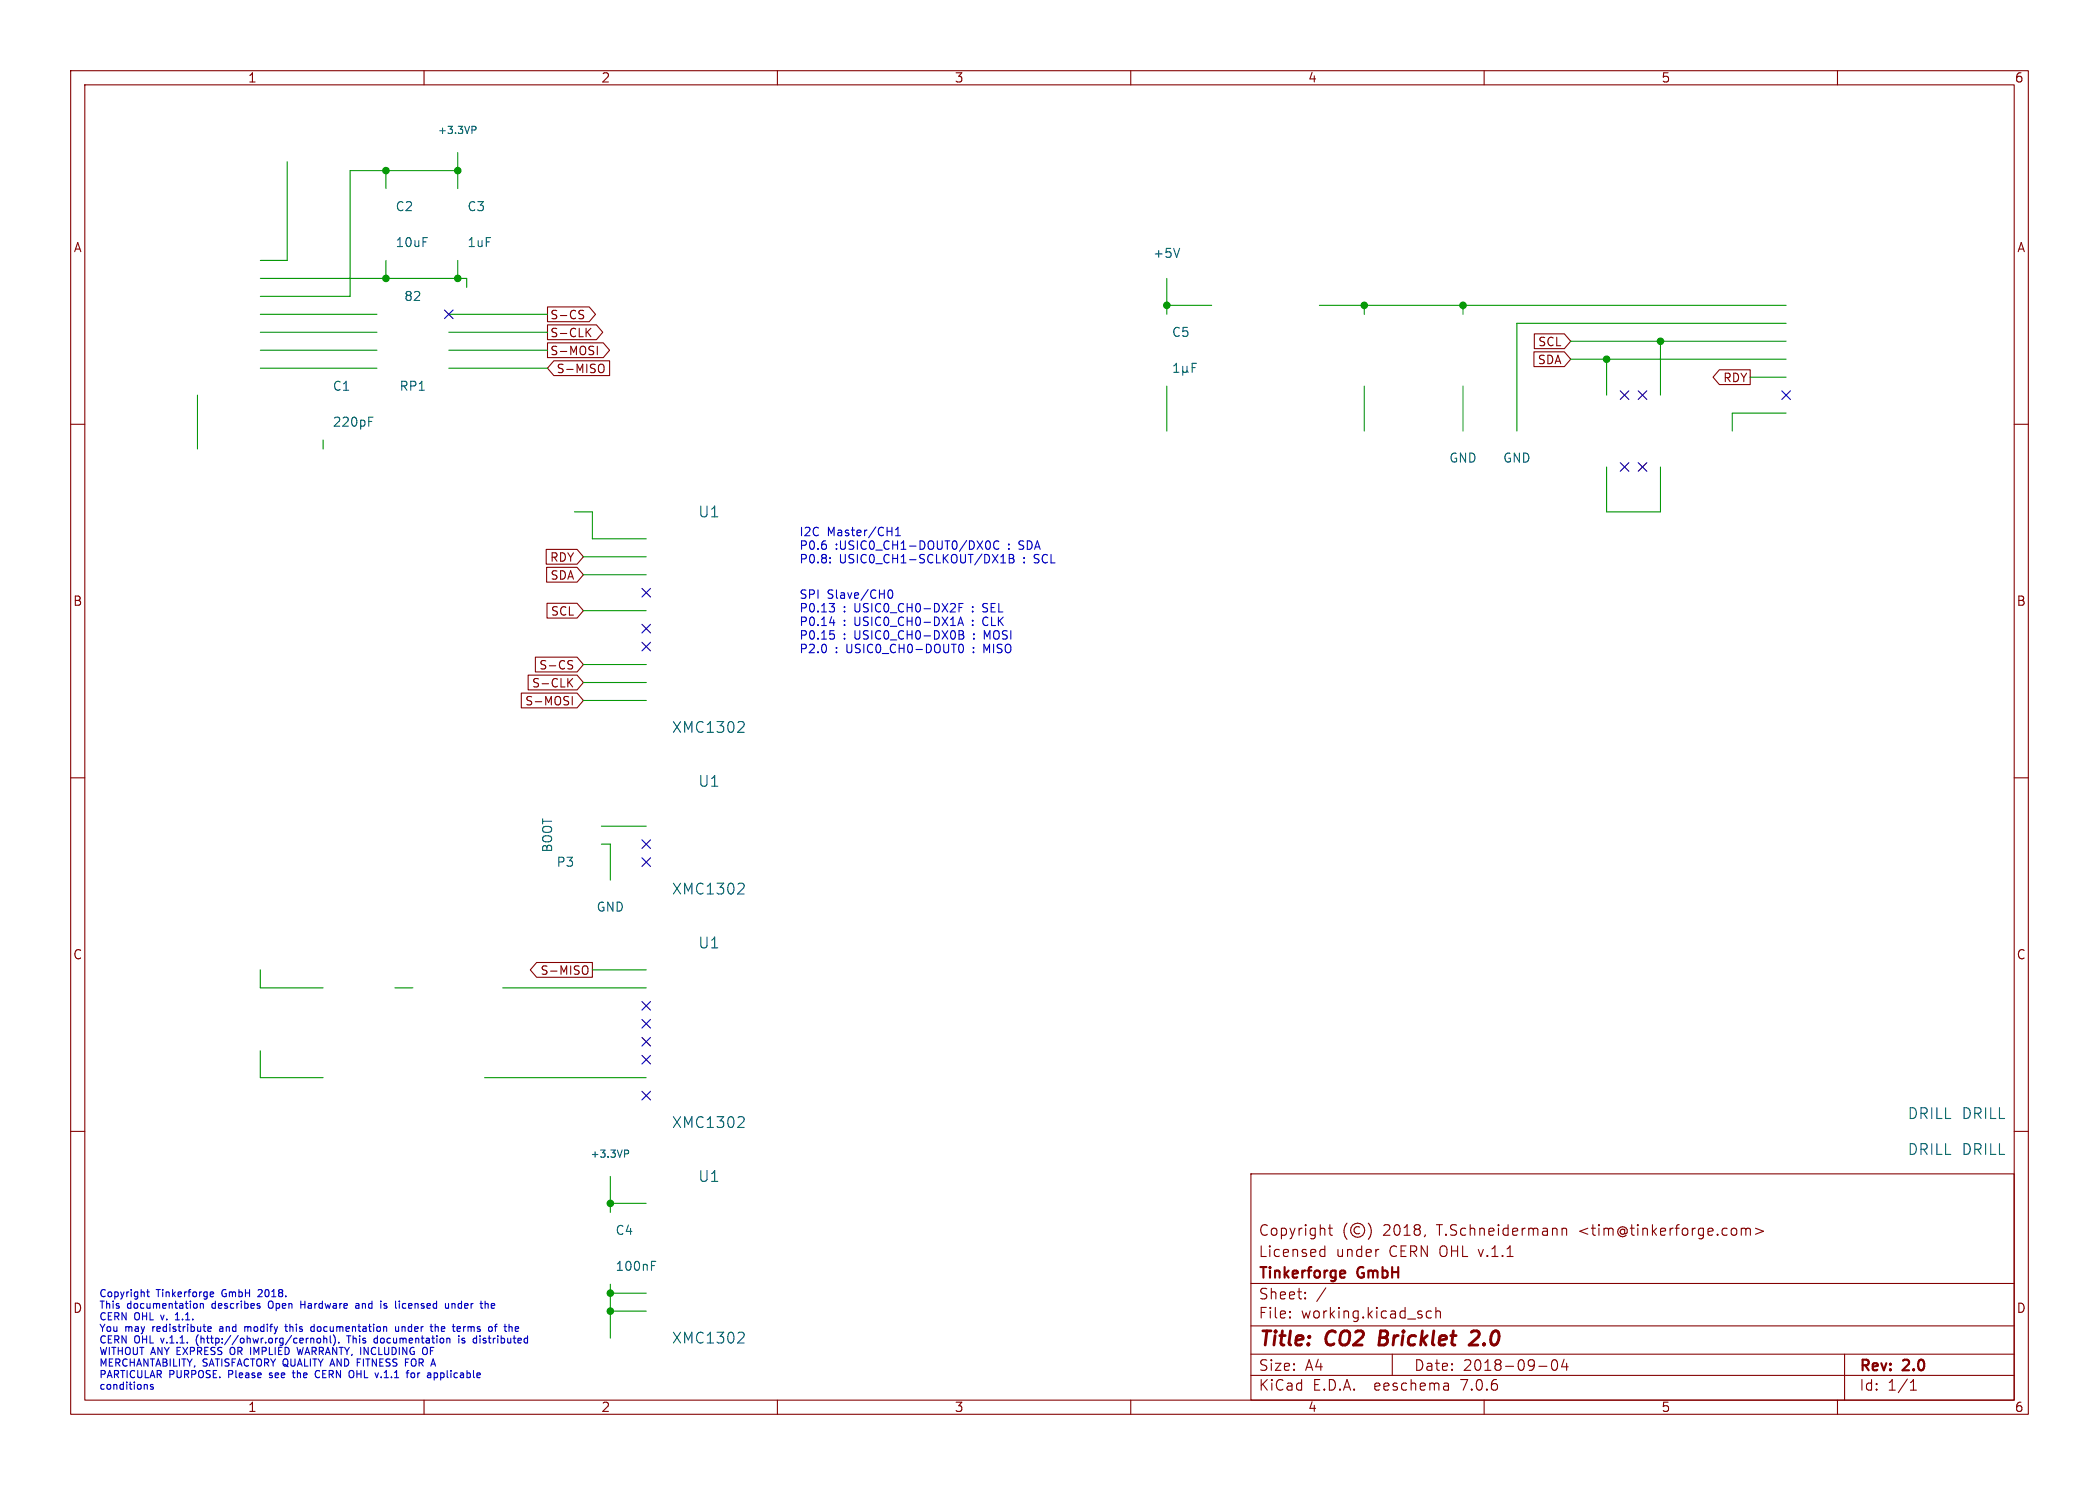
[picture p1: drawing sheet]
<svg xmlns="http://www.w3.org/2000/svg" width="297mm" height="210mm" viewBox="0 0 297 210" stroke-linecap="round" stroke-linejoin="round" font-family="sans-serif">
<g fill="none" stroke="#840000" stroke-width=".15">
<path d="M10 10h277v190h-277zM12 12h273v186h-273zM60 10v2M110 10v2M160 10v2M210 10v2M260 10v2M10 60h2M77.5 48.5h7.9l.9 1-.9 1.1h-7.9zM77.5 45.9h6.9l.9 1.1-.9 1h-6.9zM77.5 43.4h5.9l.9 1.1-.9 1h-5.9zM78.4 51h7.9v2.1h-7.9l-.9-1z"/>
<path d="M82.1 44.5l.4 .1 .1 .3-.2 .2h-.3M82.1 43.9h.5M83.1 46.9l.5 .7M83.6 46.4l-.7 .7M84.5 49v1.2M85 51.5a.4 .4 0 0 1 .5 .4v.4a.4 .4 0 0 1-.5 .4M217 49.8h4.4l.8 1-.8 1h-4.4zM217.1 47.2h4.3l.8 1.1-.8 1h-4.3zM243.3 52.3h4.3v2.1h-4.3l-.9-1.1zM285 60h2M77.3 77.7h4.4l.8 1-.8 1.1h-4.4zM73.8 98h7.9l.8 1.1-.8 1h-7.9z"/>
<path d="M74.7 95.5h7l.8 1-.8 1.1h-7zM75.8 92.9h5.9l.8 1.1-.8 1h-5.9zM77.3 80.2h4.4l.8 1.1-.8 1h-4.4zM77.4 85.3h4.3l.8 1.1-.8 1h-4.3zM80.5 96.5l.5 .6M80.6 94l.3 .1 .1 .3-.2 .2h-.3M80.6 93.4l.4 .1M81 98.5v1.2M81 96l-.7 .6M10 110h2M285 110h2M75.9 136.1h7.9v2.1h-7.9l-.9-1z"/>
<path d="M82.7 136.6a.4 .4 0 0 1 .5 .4v.4a.4 .4 0 0 1-.5 .4M10 160h2M285 160h2M177 166h108v32h-108zM186.9 177.6l.1 .1 .5-.1M186.9 176.8l.1-.1 .5 .1M187.5 176.2v1.5M188 173.7h.5M188.2 173.2v1.3v.1l.3 .1M190.6 173a1.72 1.72 0 0 0 0 2.3M192.4 173.6a.52 .52 0 0 0-.8 .4 .52 .52 0 0 0 .8 .4M193.6 173a1.72 1.72 0 0 1 0 2.3"/>
<path d="M195 176.7h.1M201.7 174.6l-.2 .3M221 173.8a.37 .37 0 0 1 .7 .1v.8M221 173.7v1M246.4 173.8a.37 .37 0 0 1 .6 .1M246.4 173.7v1M247 173.9l.2-.2 .4 .1 .1 .9M247 173.9v.8M248.4 173.7l1.1 .4-1.1 .5M60 198v2M110 198v2M160 198v2"/>
<path d="M177 194.5h108M177 191.5h108M177 187.5h108M177 181.5h108M182.5 186.3h.1l-.1 .1M182.5 186.3v.1M182.5 185.5v.1M182.5 185.5h.1l-.1 .1M184.7 183.6v.1M184.7 183.6h-.1l.1 .1M184.7 182.8v.1M184.7 182.8h-.1l.1 .1"/>
<path d="M187.6 182.1l-1.3 2M197 191.5v3M202.5 185.5l-.4-.1-.3 .3v.4l.2 .2 .1 .1 .4-.1M203.2 185.5a.37 .37 0 0 1 .6 .1v.8M203.2 184.9v1.5M204.9 195.7l.1 .9M205 196.5l-.2 .1M205 196h-.2M210 198v2M217.7 193.2h1.2M219.7 192.4a.36 .36 0 0 1 .3-.1 .36 .36 0 0 1 .3 .3 .77 .77 0 0 1-.4 1.2 .91 .91 0 0 1-.2-1.4zM221.3 192.2l-.3 1.1h.9"/>
<path d="M221.7 192.8v1M260 198v2M261 191.5v6.5M270.3 196.6h.9M270.3 195.5l.4-.4v1.5"/>
<circle cx="192.1" cy="174" r="1"/>
</g>
<path d="M195.4 188.2l-.3 2h.8M209 188.2h-.5l-.3 .2M209.2 189.1l-1.3 1.1h1.2" fill="none" stroke="#840000" stroke-width=".4"/>
<path d="M190.1 179.7l.2 .1v.2l-.7 .2M190.3 180.6l-.2 .1" fill="none" stroke="#840000" stroke-width=".3"/>
<g fill="none" stroke="#0000c2" stroke-width=".15">
<path d="M117.5 79.5v.1M117.5 78.9v.1M125.5 75.1h.7M126.2 74.6v1.2M126.7 75.8h.7M126.7 74.9l.4-.3v1.2M139.6 76.6l.1-.1a.64 .64 0 0 1 .4 .6 .64 .64 0 0 1-.4 .6l-.1-.1-.1-.4zM141.3 76.6a.48 .48 0 0 0-.6 0 .48 .48 0 0 0-.1 .6 .45 .45 0 0 0 .2 .4 .45 .45 0 0 0 .5 0M141.6 79.6h.7M141.6 78.8l.4-.4v1.2M142.8 78.4v1.2h.5l.2-.2a.31 .31 0 0 0-.3-.4M142.8 79h.4"/>
<path d="M143.2 78.4l.2 .2v.3l-.2 .1M117.4 88.1h.7M117.5 89.2h.5M117.8 85.8l.3 .2v.3l-.3 .2M117.8 89.6l.3 .3v.3l-.3 .2M118 87.7v.8M118.1 85.3l-.4 .5M125.8 83.5l.1-.1a.64 .64 0 0 1 .4 .6 .64 .64 0 0 1-.4 .6l-.1-.1-.2-.3zM135.5 88.5l.4-1.2 .4 1.2M135.6 88.1h.6M135.7 85.9h.4M135.7 89.2h.4l.2 .1v.2l-.2 .3a.32 .32 0 0 1 .3 .2 .32 .32 0 0 1-.2 .4h-.5z"/>
<path d="M135.7 91.3l.2-.2a.64 .64 0 0 1 .4 .6 .64 .64 0 0 1-.4 .6l-.2-.2M135.7 89.8h.4M136.3 85.3h-.6v1.2M137.6 86.4v.1M137.6 85.8v.1M137.6 87.7v.1M137.6 88.3v.2M137.7 92.2v.1M137.7 91.6v.1M137.8 90.3v.1M137.8 89.6v.2M139.1 86.5h.1"/>
<path d="M139.1 85.5v.3M139.1 87.6v.6M139.6 92l-.4-.9v1.2M139.7 90l-.4-.8v1.2M20.7 195.8l.1 .1v.6M20.7 182.7h.4M20.9 182.4v.8l.2 .2M21.7 195.8h-.3l-.1 .1v.2l.4 .1v.2h-.4M24.8 186.7h.6M25 185.8l-.2 .1M27.6 184.3l.2 .1 .1 .1v.4l-.3 .1M27.8 189.2v.7"/>
<path d="M28.3 184.4l.2-.1 .2 .1 .1 .6M28.3 184.3v.7M29.4 187.9h.5l-.1-.2-.2-.1-.2 .2 .1 .4h.3M29.7 182.8l.2-.1h.2l.1 .1v.1l-.5 .1M29.7 183.2l.2 .2 .3-.1M31.1 187.9v.3M32.6 190.7v.7M34.6 187.6v.7M34.9 187.6l-.3 .1M36.6 182.4l-.1 .1M36.7 184.7l.1 .1-.1 .2M36.7 184.3l.1 .1"/>
<path d="M37.1 182.8l-.6 .6h.6M38 184.1v.8M38.1 194.8h.1M38.2 194.2v.2M40.3 187.6h.4M40.4 187.3v.8l.3 .2M41.4 194.2h.3M41.5 193.8v.9l.2 .1M42 190.5l.3 1.1 .2-.8 .2 .8M42.6 184v1M42.6 184.5h.5M44 188.1l.2 .2 .3-.1"/>
<path d="M44 189.2v.7M44 189.3l.1-.1 .3 .1v.6M44.5 187.7l-.3-.1-.2 .2M44.5 187.3v1M44.8 193.9a.5 .5 0 0 0-.2 .6 .5 .5 0 0 0 .6 .3M44.9 189.3l.3-.1 .2 .2v.3l-.2 .2h-.3l-.1-.2zM45.8 189.3l.2-.1 .2 .1v.6M45.8 188.9v1M46.7 188.9v.9l.2 .1M47.2 188.8a1.19 1.19 0 0 1 0 1.5M47.9 189.8v.1M49.3 188.9v1"/>
<path d="M49.9 193.9a.72 .72 0 0 1 0 .9M50.4 184.4h.3l.1 .6M50.5 192.7h.4M50.8 184.6h-.3l-.2 .2 .2 .2h.3M53 189.8l.1 .1h.3M53.4 189.3l-.3-.1-.1 .1M53.4 188.9v1M54.3 185h.4M54.7 184.4l-.2-.1-.2 .2 .1 .1 .3 .1M56 187.6v.6l.3 .1 .1-.1M56.4 187.6v.7M56.5 184v.1"/>
<path d="M56.9 187.6v.7M57 184.4l-.1 .1 .1 .5M57 187.6l-.1 .1M57.4 192.7h.3M58.2 194.2h.3l.2 .1v.3l-.2 .2h-.3l-.1-.2zM60.3 190.6a.72 .72 0 0 1 0 .9M61.4 194.2h.3l.2 .1-.1 .5h-.4M61.6 187.7l.1-.1 .3 .1v.6M61.6 187.3v1M63 184.3l.1 .7h.2l.2-.1M63.5 184.3v.7M63.5 189.2l.2 .2v.5"/>
<path d="M64 184.3v.7M64.3 184.4l-.2-.1-.1 .1M64.9 188.9v.1M64.9 189.2v.7M65 187.6l.2 .3h-.5M65.1 188.2l-.1 .1M65.4 189.9h.3M65.6 187.6v.7M65.6 187.7v.1M65.7 189.3l-.2-.1-.1 .2v.1l.3 .1M67.9 188.9v.1M67.9 189.2v.7"/>
<path d="M68.8 184.3l.3 .2v.5M69.6 184.4v.6M70 187.6h.3M70 184.6l-.5 .1M70.3 187.3l-.2 .1v.9M72.9 188.2h.4M72.9 187.7l.3-.1 .2 .3h-.5"/>
</g>
<g fill="none" stroke="#009600" stroke-width=".15">
<path d="M36.8 39.4h29.2v1.2M40.6 22.9v13.9h-3.8M54.6 24.1v2.6M54.6 36.8v2.6M64.8 24.1h-15.3v17.8h-12.7M64.8 21.6v5.1M64.8 36.8v2.6M165.1 39.4v5.1M27.9 55.9v7.6M36.8 44.5h16.5M36.8 47h16.5M36.8 49.5h16.5"/>
<path d="M36.8 52.1h16.5M63.5 44.5h14M63.5 47h14M63.5 49.5h14M63.5 52.1h14M165.1 54.6v6.4M165.1 43.2h6.3M186.7 43.2h66M193 43.2v1.3M193 54.6v6.4M207 43.2v1.3M207 54.6v6.4"/>
<path d="M222.2 50.8h30.5M222.2 48.3h30.5M227.3 50.8v5.1M234.9 48.3v7.6M247.6 53.3h5.1M252.7 45.7h-38.1v15.3M252.7 58.4h-7.6v2.6M45.7 62.2v1.3M81.3 72.4h2.5v3.8h7.6M82.5 78.7h8.9M227.3 66v6.4h7.6v-6.4M82.5 86.4h8.9"/>
<path d="M82.5 81.3h8.9M82.5 94h8.9M82.5 96.5h8.9M82.5 99.1h8.9M85.1 119.4h1.3v5.1M85.1 116.8h6.3M36.8 137.2v2.5h8.9M55.9 139.7h2.5M71.1 139.7h20.3M83.8 137.2h7.6M36.8 148.6v3.8h8.9M68.6 152.4h22.8"/>
<path d="M86.4 166.4v5.1M86.4 170.2h5M86.4 181.6v7.6M86.4 185.4h5M86.4 182.9h5"/>
</g>
<g fill="none" stroke="#000084" stroke-width=".15">
<path d="M62.9 43.8l1.2 1.3M64.1 43.8l-1.2 1.3M229.3 55.3l1.2 1.2M230.5 55.3l-1.2 1.2M231.8 55.3l1.2 1.2M233 55.3l-1.2 1.2M252.1 55.3l1.2 1.2M253.3 55.3l-1.2 1.2M229.3 65.4l1.2 1.2M230.5 65.4l-1.2 1.2M231.8 65.4l1.2 1.2M233 65.4l-1.2 1.2"/>
<path d="M90.8 83.2l1.2 1.2M90.8 88.3l1.2 1.2M90.8 90.8l1.2 1.2M92 83.2l-1.2 1.2M92 88.3l-1.2 1.2M92 90.8l-1.2 1.2M90.8 118.8l1.2 1.2M92 118.8l-1.2 1.2M90.8 121.3l1.2 1.2M92 121.3l-1.2 1.2M90.8 154.3l1.2 1.2M90.8 146.7l1.2 1.2"/>
<path d="M90.8 144.2l1.2 1.2M90.8 149.3l1.2 1.2M90.8 141.6l1.2 1.2M92 154.3l-1.2 1.2M92 146.7l-1.2 1.2M92 144.2l-1.2 1.2M92 149.3l-1.2 1.2M92 141.6l-1.2 1.2"/>
</g>
<g fill="none" stroke="#006464" stroke-width=".15">
<path d="M66.8 17.9h.4l.2 .2-.1 .2-.5 .1M166.9 35.1l-.4 1.3M52.2 59.6h.4M52.2 59h.6M166.1 52.6h.7M166.1 51.7l.4-.3v1.2M167.4 52.5l.1 .1h.3l.2-.1M167.4 51.8v1.3M168 52.5l.1 .1M168 51.8v.7M168.7 52h.4M169.3 51.4h-.6v1.2"/>
<path d="M105 102l.2 .1a.41 .41 0 0 1 0 .6l-.8 .9h.9M105 124.9l.2 .1a.41 .41 0 0 1 0 .6l-.8 .8h.9M105 157.9l.2 .1a.41 .41 0 0 1 0 .6l-.8 .8h.9M88.4 162.6h.4l.1 .2v.3l-.5 .1M92.2 179h.4M92.2 178.4h.6M105 188.4l.2 .1a.41 .41 0 0 1 0 .6l-.8 .8h.9"/>
</g>
<g fill="#009600" stroke="#009600" stroke-width=".15">
<circle cx="64.8" cy="39.4" r=".46"/>
<circle cx="54.6" cy="39.4" r=".46"/>
<circle cx="54.6" cy="24.1" r=".46"/>
<circle cx="64.8" cy="24.1" r=".46"/>
<circle cx="193" cy="43.2" r=".46"/>
<circle cx="165.1" cy="43.2" r=".46"/>
<circle cx="207" cy="43.2" r=".46"/>
<circle cx="86.4" cy="170.2" r=".46"/>
<circle cx="86.4" cy="185.4" r=".46"/>
<circle cx="86.4" cy="182.9" r=".46"/>
<circle cx="227.3" cy="50.8" r=".46"/>
<circle cx="234.9" cy="48.3" r=".46"/>
</g>
<g font-size="2.8" fill="#840000">
<text x="178" y="190.9">Title:</text>
<text x="187.7" y="190.9">CO2</text>
<text x="196" y="190.9">Bricklet</text>
<text x="209.7" y="190.9">2.0</text>
</g>
<g font-size="2.1" fill="#006464">
<text x="98.7" y="73.4">U1</text>
<text x="95" y="103.9">XMC1302</text>
<text x="98.7" y="111.5">U1</text>
<text x="95" y="126.7">XMC1302</text>
<text x="98.7" y="134.3">U1</text>
<text x="95" y="159.7">XMC1302</text>
<text x="269.9" y="158.5">DRILL</text>
<text x="277.5" y="158.5">DRILL</text>
<text x="98.7" y="167.4">U1</text>
<text x="269.9" y="163.6">DRILL</text>
<text x="277.5" y="163.6">DRILL</text>
<text x="95" y="190.2">XMC1302</text>
</g>
<g font-size="2.1" fill="#840000">
<text x="178" y="178">Licensed</text>
<text x="178" y="175">Copyright</text>
<text x="189" y="178">under</text>
<text x="195.7" y="175">2018,</text>
<text x="196.6" y="178">CERN OHL v.1.1</text>
<text x="203.5" y="175">T.Schneidermann</text>
<text x="223.7" y="175">&lt;tim@tinkerforge.com&gt;</text>
<text x="178" y="184">Sheet:</text>
<text x="178" y="181.2">Tinkerforge</text>
<text x="192.2" y="181.2">GmbH</text>
<text x="178" y="186.7">File:</text>
<text x="184.1" y="186.7">working.kicad_sch</text>
<text x="178" y="196.9">KiCad</text>
<text x="178" y="194.1">Size:</text>
<text x="184.7" y="194.1">A4</text>
<text x="185.7" y="196.9">E.D.A.</text>
<text x="194.6" y="196.9">eeschema</text>
<text x="200" y="194.1">Date:</text>
<text x="207" y="196.9">7.0.6</text>
<text x="207" y="194.1">2018-09-04</text>
<text x="263" y="194.3">Rev:</text>
<text x="263" y="196.9">Id:</text>
<text x="267.1" y="196.9">1/1</text>
<text x="269.4" y="194.3">2.0</text>
</g>
<g font-size="1.8" fill="#840000">
<text x="35" y="11.9">1</text>
<text x="85" y="11.9">2</text>
<text x="135" y="11.9">3</text>
<text x="185" y="11.9">4</text>
<text x="235" y="11.9">5</text>
<text x="285" y="11.9">6</text>
<text x="10.3" y="35.9">A</text>
<text x="285.3" y="35.9">A</text>
<text x="10.3" y="85.9">B</text>
<text x="285.3" y="85.9">B</text>
<text x="10.3" y="135.9">C</text>
<text x="285.3" y="135.9">C</text>
<text x="10.3" y="185.9">D</text>
<text x="285.3" y="185.9">D</text>
<text x="35" y="199.9">1</text>
<text x="85" y="199.9">2</text>
<text x="135" y="199.9">3</text>
<text x="185" y="199.9">4</text>
<text x="235" y="199.9">5</text>
<text x="285" y="199.9">6</text>
</g>
<g font-size="1.8" fill="#006464">
<text x="55.9" y="30.1">C2</text>
<text x="55.9" y="35.2">10uF</text>
<text x="66" y="30.1">C3</text>
<text x="66" y="35.2">1uF</text>
<text x="163.1" y="36.7">+5V</text>
<text x="57.1" y="42.8">82</text>
<text x="165.7" y="47.9">C5</text>
<text x="47" y="55.5">C1</text>
<text x="56.4" y="55.5">RP1</text>
<text x="47" y="60.6">220pF</text>
<text x="205" y="65.6">GND</text>
<text x="212.6" y="65.6">GND</text>
<text x="78.3" y="120.7" transform="rotate(-90 78.3 120.7)">BOOT</text>
<text x="78.7" y="122.8">P3</text>
<text x="84.3" y="129.1">GND</text>
<text x="87" y="174.9">C4</text>
<text x="87" y="179.9">100nF</text>
</g>
<g font-size="1.7" fill="#840000">
<text x="77.8" y="47.9">S-CLK</text>
<text x="77.8" y="45.4">S-CS</text>
<text x="77.8" y="50.4">S-MOSI</text>
<text x="78.7" y="53">S-MISO</text>
<text x="217.5" y="51.7">SDA</text>
<text x="217.5" y="49.2">SCL</text>
<text x="243.7" y="54.3">RDY</text>
<text x="77.7" y="79.7">RDY</text>
<text x="77.8" y="82.2">SDA</text>
<text x="77.8" y="87.3">SCL</text>
<text x="76.2" y="94.9">S-CS</text>
<text x="74.2" y="100">S-MOSI</text>
<text x="75.2" y="97.4">S-CLK</text>
<text x="76.4" y="138.1">S-MISO</text>
</g>
<g font-size="1.7" fill="#0000c2">
<text x="113" y="75.9">I2C</text>
<text x="113" y="77.8">P0.6</text>
<text x="117.1" y="75.9">Master/CH1</text>
<text x="118.2" y="77.8">:USIC0_CH1-DOUT0/DX0C</text>
<text x="142.8" y="77.8">:</text>
<text x="144.5" y="77.8">SDA</text>
<text x="113" y="79.8">P0.8:</text>
<text x="118.8" y="79.8">USIC0_CH1-SCLKOUT/DX1B</text>
<text x="145" y="79.8">:</text>
<text x="146.7" y="79.8">SCL</text>
<text x="113" y="84.8">SPI</text>
<text x="113" y="86.7">P0.13</text>
<text x="113" y="88.6">P0.14</text>
<text x="117.1" y="84.8">Slave/CH0</text>
<text x="119.3" y="86.7">:</text>
<text x="119.3" y="88.6">:</text>
<text x="121" y="86.7">USIC0_CH0-DX2F</text>
<text x="121" y="88.6">USIC0_CH0-DX1A</text>
<text x="139.6" y="86.7">SEL</text>
<text x="139.6" y="88.6">CLK</text>
<text x="113" y="90.5">P0.15</text>
<text x="113" y="92.5">P2.0</text>
<text x="118.2" y="92.5">:</text>
<text x="119.3" y="90.5">:</text>
<text x="119.9" y="92.5">USIC0_CH0-DOUT0</text>
<text x="121" y="90.5">USIC0_CH0-DX0B</text>
<text x="139.7" y="92.5">MISO</text>
<text x="139.8" y="90.5">MOSI</text>
</g>
<g font-size="1.4" fill="#006464">
<text x="61.9" y="19.2">+3.3VP</text>
<text x="83.5" y="163.9">+3.3VP</text>
</g>
<g font-size="1.4" fill="#0000c2">
<text x="14" y="183.5">Copyright</text>
<text x="14" y="185.1">This</text>
<text x="18" y="185.1">documentation</text>
<text x="22.2" y="183.5">Tinkerforge</text>
<text x="30.2" y="185.1">describes</text>
<text x="31.6" y="183.5">GmbH</text>
<text x="37" y="183.5">2018.</text>
<text x="38.4" y="185.1">Open</text>
<text x="43.2" y="185.1">Hardware</text>
<text x="51.3" y="185.1">and</text>
<text x="55.1" y="185.1">is</text>
<text x="57.4" y="185.1">licensed</text>
<text x="64.7" y="185.1">under</text>
<text x="70" y="185.1">the</text>
<text x="14" y="186.8">CERN</text>
<text x="14" y="188.4">You</text>
<text x="14" y="190.1">CERN</text>
<text x="14" y="191.7">WITHOUT ANY EXPRESS</text>
<text x="17.7" y="188.4">may</text>
<text x="19" y="186.8">OHL</text>
<text x="19" y="190.1">OHL</text>
<text x="21.8" y="188.4">redistribute</text>
<text x="23" y="186.8">v.</text>
<text x="23" y="190.1">v.1.1.</text>
<text x="25.3" y="186.8">1.1.</text>
<text x="28.2" y="190.1">(http://ohwr.org/cernohl).</text>
<text x="31.5" y="188.4">and</text>
<text x="33" y="191.7">OR IMPLIED</text>
<text x="35.3" y="188.4">modify</text>
<text x="41.4" y="188.4">this</text>
<text x="43.1" y="191.7">WARRANTY, INCLUDING</text>
<text x="45.2" y="188.4">documentation</text>
<text x="49.9" y="190.1">This</text>
<text x="53.9" y="190.1">documentation</text>
<text x="57.4" y="188.4">under</text>
<text x="61.3" y="191.7">OF</text>
<text x="62.7" y="188.4">the</text>
<text x="66.1" y="188.4">terms</text>
<text x="66.1" y="190.1">is</text>
<text x="68.4" y="190.1">distributed</text>
<text x="71.4" y="188.4">of</text>
<text x="14" y="193.3">MERCHANTABILITY,</text>
<text x="14" y="195">PARTICULAR</text>
<text x="14" y="196.6">conditions</text>
<text x="23.9" y="195">PURPOSE.</text>
<text x="28.7" y="193.3">SATISFACTORY QUALITY AND</text>
<text x="32.5" y="195">Please</text>
<text x="38.6" y="195">see</text>
<text x="42.2" y="195">the</text>
<text x="45.6" y="195">CERN</text>
<text x="50.6" y="195">OHL</text>
<text x="51.2" y="193.3">FITNESS</text>
<text x="54.6" y="195">v.1.1</text>
<text x="58.3" y="193.3">FOR</text>
<text x="59.3" y="195">for</text>
<text x="62.5" y="195">applicable</text>
</g>
</svg>
